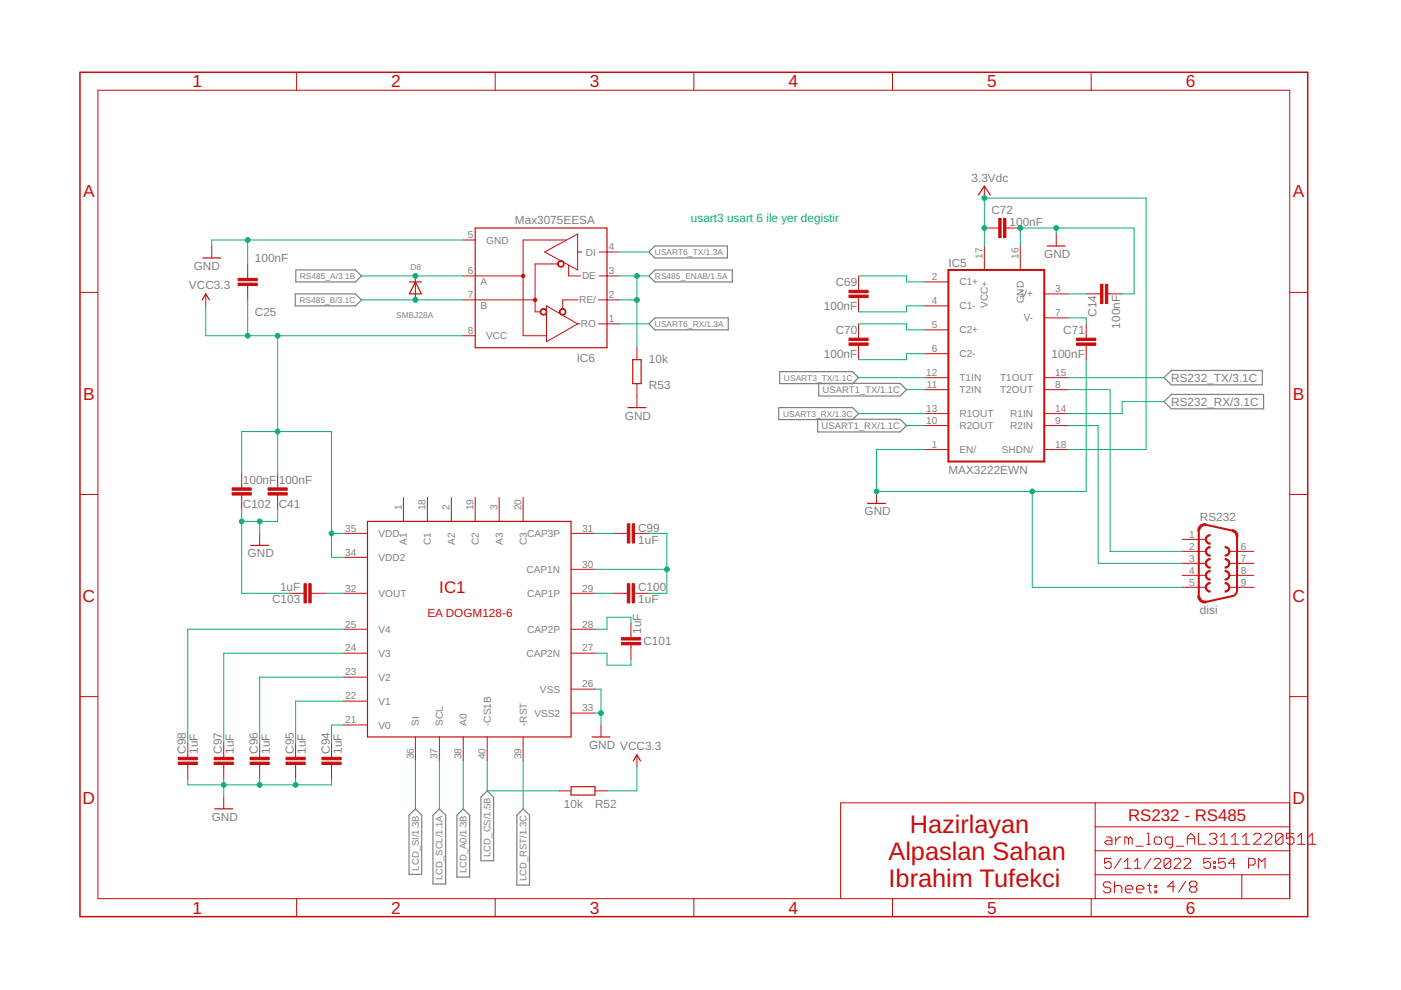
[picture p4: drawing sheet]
<svg xmlns="http://www.w3.org/2000/svg" width="297mm" height="210mm" viewBox="0 0 297 210" stroke-linecap="round" stroke-linejoin="round" font-family="sans-serif">
<g fill="none" stroke="#808080" stroke-width=".25">
<path d="M62.7 57.2h12.7l1.2 1.3-1.2 1.3h-12.7zM137.6 58.5l1.3-1.3h16.4v2.6h-16.4zM137.6 53.4l1.3-1.2h15.3v2.5h-15.3zM62.6 62.3h12.8l1.2 1.3-1.2 1.3h-12.8zM137.6 68.7l1.3-1.3h15.5v2.5h-15.5zM165.3 78.8h15.5l1.2 1.3-1.2 1.2h-15.5zM165.1 86.4h15.7l1.2 1.3-1.2 1.3h-15.7zM173.4 88.9h17.4l1.4 1.3-1.4 1.4h-17.4zM173.6 81.3h17.2l1.4 1.3-1.4 1.4h-17.2zM246.8 80.1l1.5-1.6h19.3v3.1h-19.3zM246.8 85.2l1.5-1.6h19.6v3.1h-19.6zM88.1 171.5l1.3 1.3v12.6h-2.7v-12.6z"/>
<path d="M93.2 171.5l1.3 1.3v14.6h-2.7v-14.6zM98.2 171.5l1.4 1.3v13.2h-2.7v-13.2zM103.3 167.7l1.3 1.3v13.5h-2.6v-13.5zM110.9 171.5l1.4 1.3v14.9h-2.7v-14.9z"/>
</g>
<g fill="none" stroke="#c90d0c" stroke-width=".25">
<path d="M43 54.7h3.8M86.8 59.8h2.5M88.1 59.8l1.2 2.5h-2.5zM100.8 48.3h27.9v25.4h-27.9zM207.4 41.4l1.3-1.9 1.3 1.9M222 52.2h3.8M42.9 63.6l.7-1.3 .8 1.3M134.2 76.3h1.7v5h-1.7zM133.1 86.4h3.8M53.1 115.6h3.9M77.9 110.6h43.2v45.7h-43.2zM183.9 106.7h3.8"/>
<path d="M125.5 156.3h3.8M45.5 171.5h3.8M121.1 166.8h5.1v1.8h-5.1zM134.3 161.3l.7-1.2 .8 1.2"/>
</g>
<g fill="none" stroke="#c90d0c" stroke-width=".21">
<path d="M20.8 19.1h252.7v171.4h-252.7zM62.9 15.3v3.8M105 15.3v3.8M147.1 15.3v3.8M189.2 15.3v3.8M231.4 15.3v3.8M208.7 39.5v2.5M44.9 52.2v2.5M52.5 56v3M88.1 58.5v5.1M98.2 58.5h2.6M98.2 50.9h2.6"/>
<path d="M100.9 58.5h10M115.5 53.4l7-3.8v7.6zM118.2 56h-4.7v10.1h1M120.1 50.9h-9.2v20.3h5M120.6 56.2v2.3h2.5M122.5 53.4h.9M127 58.5h4.2M127 53.4h4.2M182 58.5v3.1M196 59.8h5.1M208.7 52.2v5M208.7 48.3h3.1"/>
<path d="M213.3 48.3h3M216.3 52.2v5M223.9 49.6v2.6M17 62h3.8M43.6 62.3v2.6M52.5 60.5v3.1M98.2 63.6h2.6M98.2 71.2h2.6M100.9 63.6h12.6M115.9 64.9l6.6 3.8-6.6 3.8zM122.5 68.7h.5M122.6 63.6h-3.3v1.9"/>
<path d="M126.9 63.6h4.3M126.9 68.7h4.3M135 73.7v2.6M182 63.1v3M182 68.7v3M182 73.2v3.1M196 64.9h5.1M196 69.9h5.1M196 75h5.1M221.4 62.3h5.1M221.4 67.4h5.1M230.3 62.3h3"/>
<path d="M230.3 68.7v3M230.3 73.2v3.1M234.9 62.3h3M273.5 62h3.8M135 81.3v5.1M196 80.1h5.1M196 82.6h5.1M196 87.7h5.1M196 90.2h5.1M196 95.3h5.1M221.4 80.1h5.1M221.4 82.6h5.1"/>
<path d="M221.4 87.7h5.1M221.4 90.2h5.1M221.4 95.3h5.1M17 104.8h3.8M51.2 100.4v3M51.2 105v3M55.1 113.1v2.5M58.9 100.4v3M58.9 105v3M72.8 113.1h5.1M72.8 118.2h5.1M85.5 105.5v5.1"/>
<path d="M90.6 105.5v5.1M95.7 105.5v5.1M100.8 105.5v5.1M105.8 105.5v5.1M110.9 105.5v5.1M121.1 113.1h5.1M130 113.1h3M134.5 113.1h3.1M185.8 104.2v2.5M250.6 114.4h5.1M250.6 116.9h5.1M250.6 119.4h5.1"/>
<path d="M260.8 116.9h5M260.8 119.4h5M273.5 104.8h3.8M61.4 125.8h3.1M66 125.8h3M72.8 125.8h5.1M72.8 133.4h5.1M72.8 138.5h5.1M121.1 125.8h5.1M121.1 133.4h5.1M121.1 138.5h5.1M121.1 120.7h5.1"/>
<path d="M130 125.8h3M133.8 132.1v3.1M133.8 136.7v3.1M134.5 125.8h3.1M250.6 122h5.1M250.6 124.5h5.1M260.8 122h5M260.8 124.5h5M17 147.7h3.8M39.8 157.5v3.1M47.4 157.5v3.1M55.1 157.5v3.1"/>
<path d="M62.7 157.5v3.1M70.3 157.5v3.1M72.8 143.6h5.1M72.8 148.7h5.1M72.8 153.7h5.1M88.1 156.3v5M93.2 156.3v5M98.2 156.3v5M103.3 156.3v5M110.9 156.3v5M121.1 151.2h5.1M121.1 146.1h5.1"/>
<path d="M127.4 153.7v2.6M273.5 147.7h3.8M39.8 162.1v3M47.4 162.1v3M47.4 169v2.5M55.1 162.1v3M62.7 162.1v3M70.3 162.1v3M118.5 167.7h2.6M126.2 167.7h2.5M135 160.1v2.5M232.2 170.2v20.3"/>
<path d="M232.2 175.3h41.3M234.6 177.5h.8l.4 .3v1.2h-1.2l-.4-.4 .4-.4h1.2M236.5 177.5v1.5M237.7 177.5h-.4l-.8 .7M239.3 177.8l-.4-.3h-.4v1.5M239.3 177.8v1.2M239.3 177.8l.3-.3 .5 .3v1.2M240.8 179.4h1.6M243.2 179h.7M243.2 176.7h.3v2.3M244.7 177.8l.4-.3h.8l.4 .3v.8l-.4 .4h-.8l-.4-.4zM248.6 179h-1.1l-.4-.4v-.8l.4-.3h1.1v1.9l-.4 .4h-.4"/>
<path d="M249.4 179.4h1.6M251.7 179v-1.5l.8-.8 .8 .8v1.5M251.7 177.8h1.6M254.1 176.7v2.3h1.5M256.4 177.1l.4-.4h.8l.4 .4v.4l-.4 .3M257.2 177.8h.4M257.6 177.8l.4 .4v.4l-.4 .4h-.8l-.4-.4M258.7 179h1.6M258.7 177.5l.8-.8v2.3M261.1 179h1.6M261.1 177.5l.8-.8v2.3M263.4 179h1.6"/>
<path d="M263.4 177.5l.8-.8v2.3M265.8 177.1l.3-.4h.8l.4 .4v.4l-1.5 1.5h1.5M268.1 177.1l.4-.4h.8l.4 .4v.4l-1.6 1.5h1.6M272 177.1v1.5l-.4 .4h-.8l-.4-.4M272 177.1l-.4-.4h-.8l-.4 .4v1.5M272 177.1l-1.6 1.5M273.5 170.2h-95.3v20.3M274.3 176.7h-1.5v1.1l.8-.3h.4l.3 .3v.8l-.3 .4h-.8l-.4-.4M275.1 179h1.6M275.1 177.5l.8-.8v2.3M277.5 179h1.5M277.5 177.5l.7-.8v2.3"/>
<path d="M62.9 190.5v3.9M105 190.5v3.9M147.1 190.5v3.9M189.2 190.5v3.9M231.4 190.5v3.9M232.2 185.5h41.3M232.2 180.4h41.3M235.5 187.3l-.4-.3h-.8l-.4 .3v.4l.4 .4h.8l.4 .4v.4l-.4 .4h-.8l-.4-.4M235.6 182h-1.4v1l.7-.3h.3l.4 .3v.7l-.4 .4h-.7l-.3-.4M236.3 188.1l.4-.4h.7l.4 .4v1.2M236.3 187v2.3M237.7 182l-1.4 2.1"/>
<path d="M238.4 184.1h1.4M238.4 182.7l.7-.7v2.1M238.6 188.5h1.6v-.4l-.4-.4h-.8l-.4 .4v.8l.4 .4h.8M240.5 184.1h1.4M240.5 182.7l.7-.7v2.1M241 188.5h1.5v-.4l-.4-.4h-.8l-.3 .4v.8l.3 .4h.8M243.3 187.7h.8M243.7 187.3v1.6l.4 .4M244 182l-1.4 2.1M244.7 182.4l.4-.4h.7l.3 .4v.3l-1.4 1.4h1.4M244.9 187.7h.3v.4h-.3zM244.9 188.9h.3v.4h-.3z"/>
<path d="M248.2 182.4l-.3-.4h-.7l-.4 .4v1.3M248.2 182.4v1.3l-.3 .4h-.7l-.4-.4M248.2 182.4l-1.4 1.3M248.9 182.4l.4-.4h.7l.3 .4v.3l-1.4 1.4h1.4M249.1 188h-1.6l1.2-1.2v2.4M251 182.4l.4-.4h.7l.3 .4v.3l-1.4 1.4h1.4M251.4 186.8l-1.5 2.4M252.6 188h.8M252.6 188l-.4-.4v-.4l.4-.4h.8l.4 .4v.4l-.4 .4M252.6 188l-.4 .4v.4l.4 .4h.8l.4-.4v-.4l-.4-.4M256.6 182h-1.4v1l.7-.3h.4l.3 .3v.7l-.3 .4h-.7l-.4-.4M257.3 182.7h.4v.3h-.4z"/>
<path d="M257.3 183.7h.4v.4h-.4zM259.8 182h-1.4v1l.7-.3h.3l.4 .3v.7l-.4 .4h-.7l-.3-.4M261.9 183h-1.4l1.1-1v2.1M263.3 185.5v5M264.7 183.4h1l.4-.4v-.6l-.4-.4h-1v2.1M266.8 184.1v-2.1l.7 .7 .7-.7v2.1"/>
</g>
<g fill="#c90d0c" stroke="#c90d0c" stroke-width=".21">
<path d="M118.8 65.7a.7 .7 0 0 1 1.1 0 .7 .7 0 0 1-.4 1.1 .7 .7 0 0 1-.9-.7h.1a.58 .58 0 0 1 .8-.5 .58 .58 0 0 1 .2 .9 .58 .58 0 0 1-.9-.2l-.2-.2z" fill-rule="evenodd"/>
<path d="M114.7 65.7a.7 .7 0 0 1 1.1 0 .7 .7 0 0 1-.4 1.1 .7 .7 0 0 1-.9-.7h.2a.58 .58 0 0 1 .7-.5 .58 .58 0 0 1 .2 .9 .58 .58 0 0 1-.9-.2l-.2-.2z" fill-rule="evenodd"/>
<path d="M118.4 55.5a.7 .7 0 0 1 1.1 .1 .7 .7 0 0 1-.4 1 .7 .7 0 0 1-.9-.6h.1a.58 .58 0 0 1 .8-.6 .58 .58 0 0 1 .2 .9 .58 .58 0 0 1-.9-.1l-.2-.2z" fill-rule="evenodd"/>
<path d="M255.9 116.1l.7-.2v.2a.76 .76 0 0 0-.8 .8 .76 .76 0 0 0 .8 .8v.2a1.02 1.02 0 0 1-1-.6 1.02 1.02 0 0 1 .3-1.2z" fill-rule="evenodd"/>
<path d="M259.7 115.9a1.02 1.02 0 0 1 1.1 1 1.02 1.02 0 0 1-1.1 1v-.2a.76 .76 0 0 0 .8-.8 .76 .76 0 0 0-.8-.8z" fill-rule="evenodd"/>
<path d="M255.9 113.6l.7-.3v.3a.76 .76 0 0 0-.8 .8 .76 .76 0 0 0 .8 .7v.3a1.02 1.02 0 0 1-1-.7 1.02 1.02 0 0 1 .3-1.1z" fill-rule="evenodd"/>
<path d="M259.7 121a1.02 1.02 0 0 1 1.1 1 1.02 1.02 0 0 1-1.1 1v-.3a.76 .76 0 0 0 .8-.7 .76 .76 0 0 0-.8-.8z" fill-rule="evenodd"/>
<path d="M255.9 118.7l.7-.3v.3a.76 .76 0 0 0-.8 .7 .76 .76 0 0 0 .8 .8v.3a1.02 1.02 0 0 1-1-.7 1.02 1.02 0 0 1 .3-1.1z" fill-rule="evenodd"/>
<path d="M259.7 118.4a1.02 1.02 0 0 1 1.1 1 1.02 1.02 0 0 1-1.1 1.1v-.3a.76 .76 0 0 0 .8-.8 .76 .76 0 0 0-.8-.7z" fill-rule="evenodd"/>
<path d="M255.9 121.2l.7-.2v.2a.76 .76 0 0 0-.8 .8 .76 .76 0 0 0 .8 .7v.3a1.02 1.02 0 0 1-1-.7 1.02 1.02 0 0 1 .3-1.1z" fill-rule="evenodd"/>
<path d="M259.7 123.5a1.02 1.02 0 0 1 1.1 1 1.02 1.02 0 0 1-1.1 1v-.2a.76 .76 0 0 0 .8-.8 .76 .76 0 0 0-.8-.7z" fill-rule="evenodd"/>
<path d="M255.9 123.7l.7-.2v.3a.76 .76 0 0 0-.8 .7 .76 .76 0 0 0 .8 .8v.2a1.02 1.02 0 0 1-1-.6 1.02 1.02 0 0 1 .3-1.2z" fill-rule="evenodd"/>
<path d="M254.4 111.5l.5-.4h.8v.4h-.6l-.4 .3-.3 .7h-.4v-.5z" fill-rule="evenodd"/>
<path d="M261.3 112.3l.5 .2 .5 .4 .2 .8h-.4a1.04 1.04 0 0 0-.9-1z" fill-rule="evenodd"/>
<path d="M254 126.4h.4l.3 .7 .4 .3h.6v.4a1.46 1.46 0 0 1-1.7-1.4z" fill-rule="evenodd"/>
<circle cx="110.9" cy="58.5" r=".36"/>
<circle cx="113.5" cy="63.6" r=".36"/>
</g>
<path d="M17 15.3h260.3v179.1h-260.3z" fill="none" stroke="#c90d0c" stroke-width=".32"/>
<path d="M201.1 57.2h20.3v40.7h-20.3zM254.2 112.5v13.9M255.7 111.3l5.6 1.2M262.3 113.7v11.5l-.2 .5-.3 .5-.5 .2-5.6 1.2" fill="none" stroke="#c90d0c" stroke-width=".42"/>
<g fill="#c90d0c" stroke="#c90d0c" stroke-width=".21">
<path d="M180 61.6h4.1v.5h-4.1z"/>
<path d="M180 62.6h4.1v.5h-4.1z"/>
<path d="M180 71.7h4.1v.5h-4.1z"/>
<path d="M180 72.7h4.1v.5h-4.1z"/>
<path d="M228.3 71.7h4v.5h-4z"/>
<path d="M228.3 72.7h4v.5h-4z"/>
<path d="M212.8 46.3h.5v4.1h-.5z"/>
<path d="M211.8 46.3h.5v4.1h-.5z"/>
<path d="M233.3 60.3h.5v4h-.5z"/>
<path d="M234.4 60.3h.5v4h-.5z"/>
<path d="M50.5 60h4v.5h-4z"/>
<path d="M50.5 59h4v.5h-4z"/>
<path d="M56.8 104.5h4.1v.5h-4.1z"/>
<path d="M56.8 103.4h4.1v.5h-4.1z"/>
<path d="M68.3 161.6h4v.5h-4z"/>
<path d="M68.3 160.6h4v.5h-4z"/>
<path d="M60.6 161.6h4.1v.5h-4.1z"/>
<path d="M60.6 160.6h4.1v.5h-4.1z"/>
<path d="M53 161.6h4.1v.5h-4.1z"/>
<path d="M53 160.6h4.1v.5h-4.1z"/>
<path d="M45.4 161.6h4.1v.5h-4.1z"/>
<path d="M45.4 160.6h4.1v.5h-4.1z"/>
<path d="M37.8 161.6h4v.5h-4z"/>
<path d="M37.8 160.6h4v.5h-4z"/>
<path d="M133 111.1h.5v4h-.5z"/>
<path d="M134 111.1h.5v4h-.5z"/>
<path d="M133 123.8h.5v4h-.5z"/>
<path d="M134 123.8h.5v4h-.5z"/>
<path d="M131.7 136.2h4.1v.5h-4.1z"/>
<path d="M131.7 135.2h4.1v.5h-4.1z"/>
<path d="M49.2 104.5h4.1v.5h-4.1z"/>
<path d="M49.2 103.4h4.1v.5h-4.1z"/>
<path d="M65.5 123.8h.5v4h-.5z"/>
<path d="M64.5 123.8h.5v4h-.5z"/>
</g>
<g fill="none" stroke="#0dab76" stroke-width=".21">
<path d="M52.5 50.9v5.1M76.6 58.5h21.6M98.2 50.9h-53.3v1.3M131.2 58.5h6.4M131.2 53.4h6.4M135 58.5v15.2M182 58.5h10.2v1.3h3.8M208.7 52.2v-10.2h34.3v53.3h-16.5M216.3 52.2v-3.9h24.2v14h-2.6M223.9 48.3v1.3M43.6 64.9v6.3h54.6M52.5 63.6v7.6"/>
<path d="M58.9 71.2v29.2M76.6 63.6h21.6M131.2 63.6h3.8M131.2 68.7h6.4M182 68.7h10.2v1.2h3.8M196 64.9h-3.8v1.2h-10.2M196 75h-3.8v1.3h-10.2M226.5 62.3h3.8M226.5 67.4h3.8v1.3M230.3 76.3v27.9h-44.5v-8.9h10.2M182 80.1h14M182 87.7h14"/>
<path d="M192.2 82.6h3.8M192.2 90.2h3.8M226.5 80.1h20.3M226.5 82.6h8.9v34.3h15.2M226.5 90.2h6.3v29.2h17.8M246.8 85.2h-8.9v2.5h-11.4M51.2 100.4v-8.9h19.1v26.7h2.5M51.2 108v17.8h10.2M55.1 110.6v2.5M58.9 108v2.6h-7.7M70.3 113.1h2.5M126.2 113.1h3.8"/>
<path d="M137.6 113.1h3.8v12.7h-3.8M218.9 104.2v20.3h31.7M69 125.8h3.8M72.8 133.4h-33v24.1M72.8 138.5h-25.4v19M126.2 125.8h3.8M126.2 138.5h2.5v2.5h5.1v-1.2M126.2 120.7h15.2M133.8 132.1v-1.2h-5.1v2.5h-2.5M72.8 153.7h-2.5v3.8M72.8 148.7h-10.1v8.8M72.8 143.6h-17.7v13.9"/>
<path d="M126.2 146.1h1.2v7.6M126.2 151.2h1.2M39.8 165.1v1.3h30.5v-1.3M47.4 165.1v3.9M55.1 165.1v1.3M62.7 165.1v1.3M88.1 161.3v10.2M93.2 161.3v10.2M98.2 161.3v10.2M103.3 161.3v6.4h15.2M110.9 161.3v10.2M135 162.6v5.1h-6.3"/>
</g>
<g fill="#0dab76" stroke="#0dab76" stroke-width=".21">
<circle cx="52.5" cy="50.9" r=".51"/>
<circle cx="216.3" cy="48.3" r=".51"/>
<circle cx="223.9" cy="48.3" r=".51"/>
<circle cx="185.8" cy="104.2" r=".51"/>
<circle cx="218.9" cy="104.2" r=".51"/>
<circle cx="62.7" cy="166.4" r=".51"/>
<circle cx="55.1" cy="166.4" r=".51"/>
<circle cx="47.4" cy="166.4" r=".51"/>
<circle cx="127.4" cy="151.2" r=".51"/>
<circle cx="55.1" cy="110.6" r=".51"/>
<circle cx="51.2" cy="110.6" r=".51"/>
<circle cx="52.5" cy="71.2" r=".51"/>
<circle cx="58.9" cy="71.2" r=".51"/>
<circle cx="70.3" cy="113.1" r=".51"/>
<circle cx="58.9" cy="91.5" r=".51"/>
<circle cx="208.7" cy="48.3" r=".51"/>
<circle cx="208.7" cy="42" r=".51"/>
<circle cx="135" cy="63.6" r=".51"/>
<circle cx="135" cy="58.5" r=".51"/>
<circle cx="88.1" cy="63.6" r=".51"/>
<circle cx="88.1" cy="58.5" r=".51"/>
<circle cx="141.4" cy="120.7" r=".51"/>
</g>
<g font-size="5.4" fill="#c90d0c">
<text x="192.9" y="176.6">Hazirlayan</text>
<text x="188.4" y="182.3">Alpaslan Sahan</text>
<text x="188.4" y="188">Ibrahim Tufekci</text>
</g>
<g font-size="3.7" fill="#c90d0c">
<text x="40.8" y="18.5">1</text>
<text x="82.9" y="18.5">2</text>
<text x="125" y="18.5">3</text>
<text x="167.2" y="18.5">4</text>
<text x="209.3" y="18.5">5</text>
<text x="251.4" y="18.5">6</text>
<text x="17.6" y="41.9">A</text>
<text x="274.1" y="41.9">A</text>
<text x="17.6" y="84.7">B</text>
<text x="274.1" y="84.7">B</text>
<text x="17.5" y="127.6">C</text>
<text x="274" y="127.6">C</text>
<text x="17.5" y="170.4">D</text>
<text x="274" y="170.4">D</text>
<text x="40.8" y="193.7">1</text>
<text x="82.9" y="193.7">2</text>
<text x="125" y="193.7">3</text>
<text x="167.2" y="193.7">4</text>
<text x="209.3" y="193.7">5</text>
<text x="251.4" y="193.7">6</text>
</g>
<g font-size="3.6" fill="#c90d0c">
<text x="93.1" y="125.8">IC1</text>
<text x="239.2" y="174">RS232 - RS485</text>
</g>
<g font-size="2.5" fill="#808080">
<text x="206" y="38.7">3.3Vdc</text>
<text x="109.2" y="47.6">Max3075EESA</text>
<text x="210.2" y="45.4">C72</text>
<text x="214" y="48">100nF</text>
<text x="41.1" y="57.2">GND</text>
<text x="54" y="55.6">100nF</text>
<text x="201.1" y="56.6">IC5</text>
<text x="221.4" y="54.7">GND</text>
<text x="40.1" y="61.3">VCC3.3</text>
<text x="174.7" y="65.7">100nF</text>
<text x="177.2" y="60.7">C69</text>
<text x="54" y="67">C25</text>
<text x="177.2" y="70.8">C70</text>
<text x="225.4" y="70.8">C71</text>
<text x="232.4" y="67.2" transform="rotate(-90 232.4 67.2)">C14</text>
<text x="237.5" y="69.7" transform="rotate(-90 237.5 69.7)">100nF</text>
<text x="122.3" y="76.8">IC6</text>
<text x="137.6" y="77">10k</text>
<text x="174.7" y="75.9">100nF</text>
<text x="222.9" y="75.9">100nF</text>
<text x="137.6" y="82.4">R53</text>
<text x="248.3" y="81">RS232_TX/3.1C</text>
<text x="132.5" y="89">GND</text>
<text x="248.3" y="86">RS232_RX/3.1C</text>
<text x="201.1" y="100.4">MAX3222EWN</text>
<text x="51.5" y="102.6">100nF</text>
<text x="51.5" y="107.6">C102</text>
<text x="59.1" y="102.6">100nF</text>
<text x="59.1" y="107.6">C41</text>
<text x="135.3" y="112.7">C99</text>
<text x="183.3" y="109.3">GND</text>
<text x="254.4" y="110.6">RS232</text>
<text x="52.5" y="118.2">GND</text>
<text x="135.3" y="115.3">1uF</text>
<text x="59.4" y="125.4">1uF</text>
<text x="135.3" y="125.4">C100</text>
<text x="57.7" y="127.9">C103</text>
<text x="135.3" y="127.9">1uF</text>
<text x="254.4" y="130.2">disi</text>
<text x="135.9" y="134.4" transform="rotate(-90 135.9 134.4)">1uF</text>
<text x="136.4" y="136.8">C101</text>
<text x="39.4" y="159.8" transform="rotate(-90 39.4 159.8)">C98</text>
<text x="42" y="159.8" transform="rotate(-90 42 159.8)">1uF</text>
<text x="47" y="159.8" transform="rotate(-90 47 159.8)">C97</text>
<text x="49.6" y="159.8" transform="rotate(-90 49.6 159.8)">1uF</text>
<text x="54.7" y="159.8" transform="rotate(-90 54.7 159.8)">C96</text>
<text x="57.2" y="159.8" transform="rotate(-90 57.2 159.8)">1uF</text>
<text x="62.3" y="159.8" transform="rotate(-90 62.3 159.8)">C95</text>
<text x="64.8" y="159.8" transform="rotate(-90 64.8 159.8)">1uF</text>
<text x="69.9" y="159.8" transform="rotate(-90 69.9 159.8)">C94</text>
<text x="72.4" y="159.8" transform="rotate(-90 72.4 159.8)">1uF</text>
<text x="124.9" y="158.8">GND VCC3.3</text>
<text x="119.6" y="171.2">10k</text>
<text x="126.2" y="171.3">R52</text>
<text x="44.9" y="174">GND</text>
</g>
<text font-size="2.5" fill="#0dab76" x="146.5" y="47.1">usart3 usart 6 ile yer degistir</text>
<text font-size="2.5" fill="#c90d0c" x="90.6" y="130.9">EA DOGM128-6</text>
<g font-size="2.1" fill="#808080">
<text x="99.2" y="50.5">5</text>
<text x="103.1" y="51.6">GND</text>
<text x="129.1" y="53.1">4</text>
<text x="99.2" y="58.1">6</text>
<text x="123.4" y="59.3">DE</text>
<text x="124.2" y="54.2">DI</text>
<text x="129.1" y="58.1">3</text>
<text x="197.6" y="59.4">2</text>
<text x="208.3" y="54.9" transform="rotate(-90 208.3 54.9)">17</text>
<text x="216" y="54.9" transform="rotate(-90 216 54.9)">16</text>
<text x="99.2" y="63.2">7</text>
<text x="101.9" y="60.4">A</text>
<text x="101.9" y="65.5">B</text>
<text x="122.8" y="64.3">RE/</text>
<text x="129.1" y="63.2">2</text>
<text x="197.6" y="64.5">4</text>
<text x="203.4" y="60.5">C1+</text>
<text x="203.4" y="65.6">C1-</text>
<text x="209.5" y="65.3" transform="rotate(-90 209.5 65.3)">VCC+</text>
<text x="216.4" y="63.1">V+</text>
<text x="217.1" y="64.3" transform="rotate(-90 217.1 64.3)">GND</text>
<text x="223.7" y="62">3</text>
<text x="99.2" y="70.8">8</text>
<text x="103.1" y="72">VCC</text>
<text x="123.1" y="69.4">RO</text>
<text x="129.1" y="68.3">1</text>
<text x="197.6" y="69.6">5</text>
<text x="203.4" y="70.7">C2+</text>
<text x="217.1" y="68.1">V-</text>
<text x="223.7" y="67">7</text>
<text x="197.6" y="74.6">6</text>
<text x="203.4" y="75.8">C2-</text>
<text x="196.4" y="79.7">12</text>
<text x="196.5" y="82.3">11</text>
<text x="203.4" y="80.8">T1IN</text>
<text x="203.4" y="83.4">T2IN</text>
<text x="212" y="80.8">T1OUT</text>
<text x="212" y="83.4">T2OUT</text>
<text x="223.7" y="79.7">15</text>
<text x="223.7" y="82.3">8</text>
<text x="196.4" y="87.3">13</text>
<text x="196.4" y="89.9">10</text>
<text x="203.4" y="88.5">R1OUT</text>
<text x="214.2" y="88.5">R1IN</text>
<text x="223.7" y="87.3">14</text>
<text x="223.7" y="89.9">9</text>
<text x="197.6" y="95">1</text>
<text x="203.4" y="91">R2OUT</text>
<text x="214.2" y="91">R2IN</text>
<text x="223.7" y="95">18</text>
<text x="203.4" y="96.1">EN/</text>
<text x="212.4" y="96.1">SHDN/</text>
<text x="73.2" y="112.7">35</text>
<text x="80.2" y="113.9">VDD</text>
<text x="85.2" y="108.2" transform="rotate(-90 85.2 108.2)">1</text>
<text x="90.2" y="108.2" transform="rotate(-90 90.2 108.2)">18</text>
<text x="95.3" y="108.2" transform="rotate(-90 95.3 108.2)">2</text>
<text x="100.4" y="108.2" transform="rotate(-90 100.4 108.2)">19</text>
<text x="105.5" y="108.2" transform="rotate(-90 105.5 108.2)">3</text>
<text x="110.6" y="108.2" transform="rotate(-90 110.6 108.2)">20</text>
<text x="111.8" y="113.9">CAP3P</text>
<text x="123.4" y="112.7">31</text>
<text x="73.2" y="117.8">34</text>
<text x="80.2" y="118.9">VDD2</text>
<text x="86.3" y="115.5" transform="rotate(-90 86.3 115.5)">A1</text>
<text x="91.4" y="115.6" transform="rotate(-90 91.4 115.6)">C1</text>
<text x="96.4" y="115.5" transform="rotate(-90 96.4 115.5)">A2</text>
<text x="101.5" y="115.6" transform="rotate(-90 101.5 115.6)">C2</text>
<text x="106.6" y="115.5" transform="rotate(-90 106.6 115.5)">A3</text>
<text x="111.7" y="115.6" transform="rotate(-90 111.7 115.6)">C3</text>
<text x="252.2" y="114">1</text>
<text x="252.2" y="116.5">2</text>
<text x="252.2" y="119.1">3</text>
<text x="263.1" y="116.5">6</text>
<text x="263.1" y="119.1">7</text>
<text x="73.2" y="125.4">32</text>
<text x="111.6" y="121.5">CAP1N</text>
<text x="123.4" y="120.4">30</text>
<text x="123.4" y="125.4">29</text>
<text x="252.2" y="121.6">4</text>
<text x="252.2" y="124.2">5</text>
<text x="263.1" y="121.6">8</text>
<text x="263.1" y="124.2">9</text>
<text x="80.2" y="126.6">VOUT</text>
<text x="111.8" y="126.6">CAP1P</text>
<text x="73.2" y="133.1">25</text>
<text x="80.2" y="134.2">V4</text>
<text x="111.8" y="134.2">CAP2P</text>
<text x="123.4" y="133.1">28</text>
<text x="73.2" y="138.1">24</text>
<text x="73.2" y="143.2">23</text>
<text x="80.2" y="139.2">V3</text>
<text x="111.6" y="139.2">CAP2N</text>
<text x="123.4" y="138.1">27</text>
<text x="73.2" y="148.3">22</text>
<text x="80.2" y="144.3">V2</text>
<text x="80.2" y="149.4">V1</text>
<text x="114.5" y="146.9">VSS</text>
<text x="123.4" y="145.7">26</text>
<text x="73.2" y="153.4">21</text>
<text x="80.2" y="154.5">V0</text>
<text x="88.8" y="153.9" transform="rotate(-90 88.8 153.9)">SI</text>
<text x="93.9" y="153.9" transform="rotate(-90 93.9 153.9)">SCL</text>
<text x="99" y="153.9" transform="rotate(-90 99 153.9)">A0</text>
<text x="104.1" y="153.9" transform="rotate(-90 104.1 153.9)">-CS1B</text>
<text x="111.7" y="153.9" transform="rotate(-90 111.7 153.9)">-RST</text>
<text x="113.3" y="151.9">VSS2</text>
<text x="123.4" y="150.8">33</text>
<text x="87.7" y="161" transform="rotate(-90 87.7 161)">36</text>
<text x="92.8" y="161" transform="rotate(-90 92.8 161)">37</text>
<text x="97.9" y="161" transform="rotate(-90 97.9 161)">38</text>
<text x="102.9" y="161" transform="rotate(-90 102.9 161)">40</text>
<text x="110.6" y="161" transform="rotate(-90 110.6 161)">39</text>
</g>
<g font-size="2" fill="#808080">
<text x="174.4" y="83.3">USART1_TX/1.1C</text>
<text x="174.2" y="90.9">USART1_RX/1.1C</text>
<text x="88.8" y="184.6" transform="rotate(-90 88.8 184.6)">LCD_SI/1.3B</text>
<text x="98.9" y="185.1" transform="rotate(-90 98.9 185.1)">LCD_A0/1.3B</text>
<text x="104" y="181.7" transform="rotate(-90 104 181.7)">LCD_CS/1.5B</text>
<text x="93.9" y="186.6" transform="rotate(-90 93.9 186.6)">LCD_SCL/1.1A</text>
<text x="111.6" y="186.9" transform="rotate(-90 111.6 186.9)">LCD_RST/1.3C</text>
</g>
<g font-size="1.8" fill="#808080">
<text x="63.6" y="59.1">RS485_A/3.1B</text>
<text x="87" y="57.2">D8</text>
<text x="138.9" y="59.1">RS485_ENAB/1.5A</text>
<text x="138.9" y="54.1">USART6_TX/1.3A</text>
<text x="63.5" y="64.2">RS485_B/3.1C</text>
<text x="84" y="67.4">SMBJ28A</text>
<text x="138.9" y="69.3">USART6_RX/1.3A</text>
<text x="166.2" y="80.7">USART3_TX/1.1C</text>
<text x="166" y="88.3">USART3_RX/1.3C</text>
</g>
</svg>
